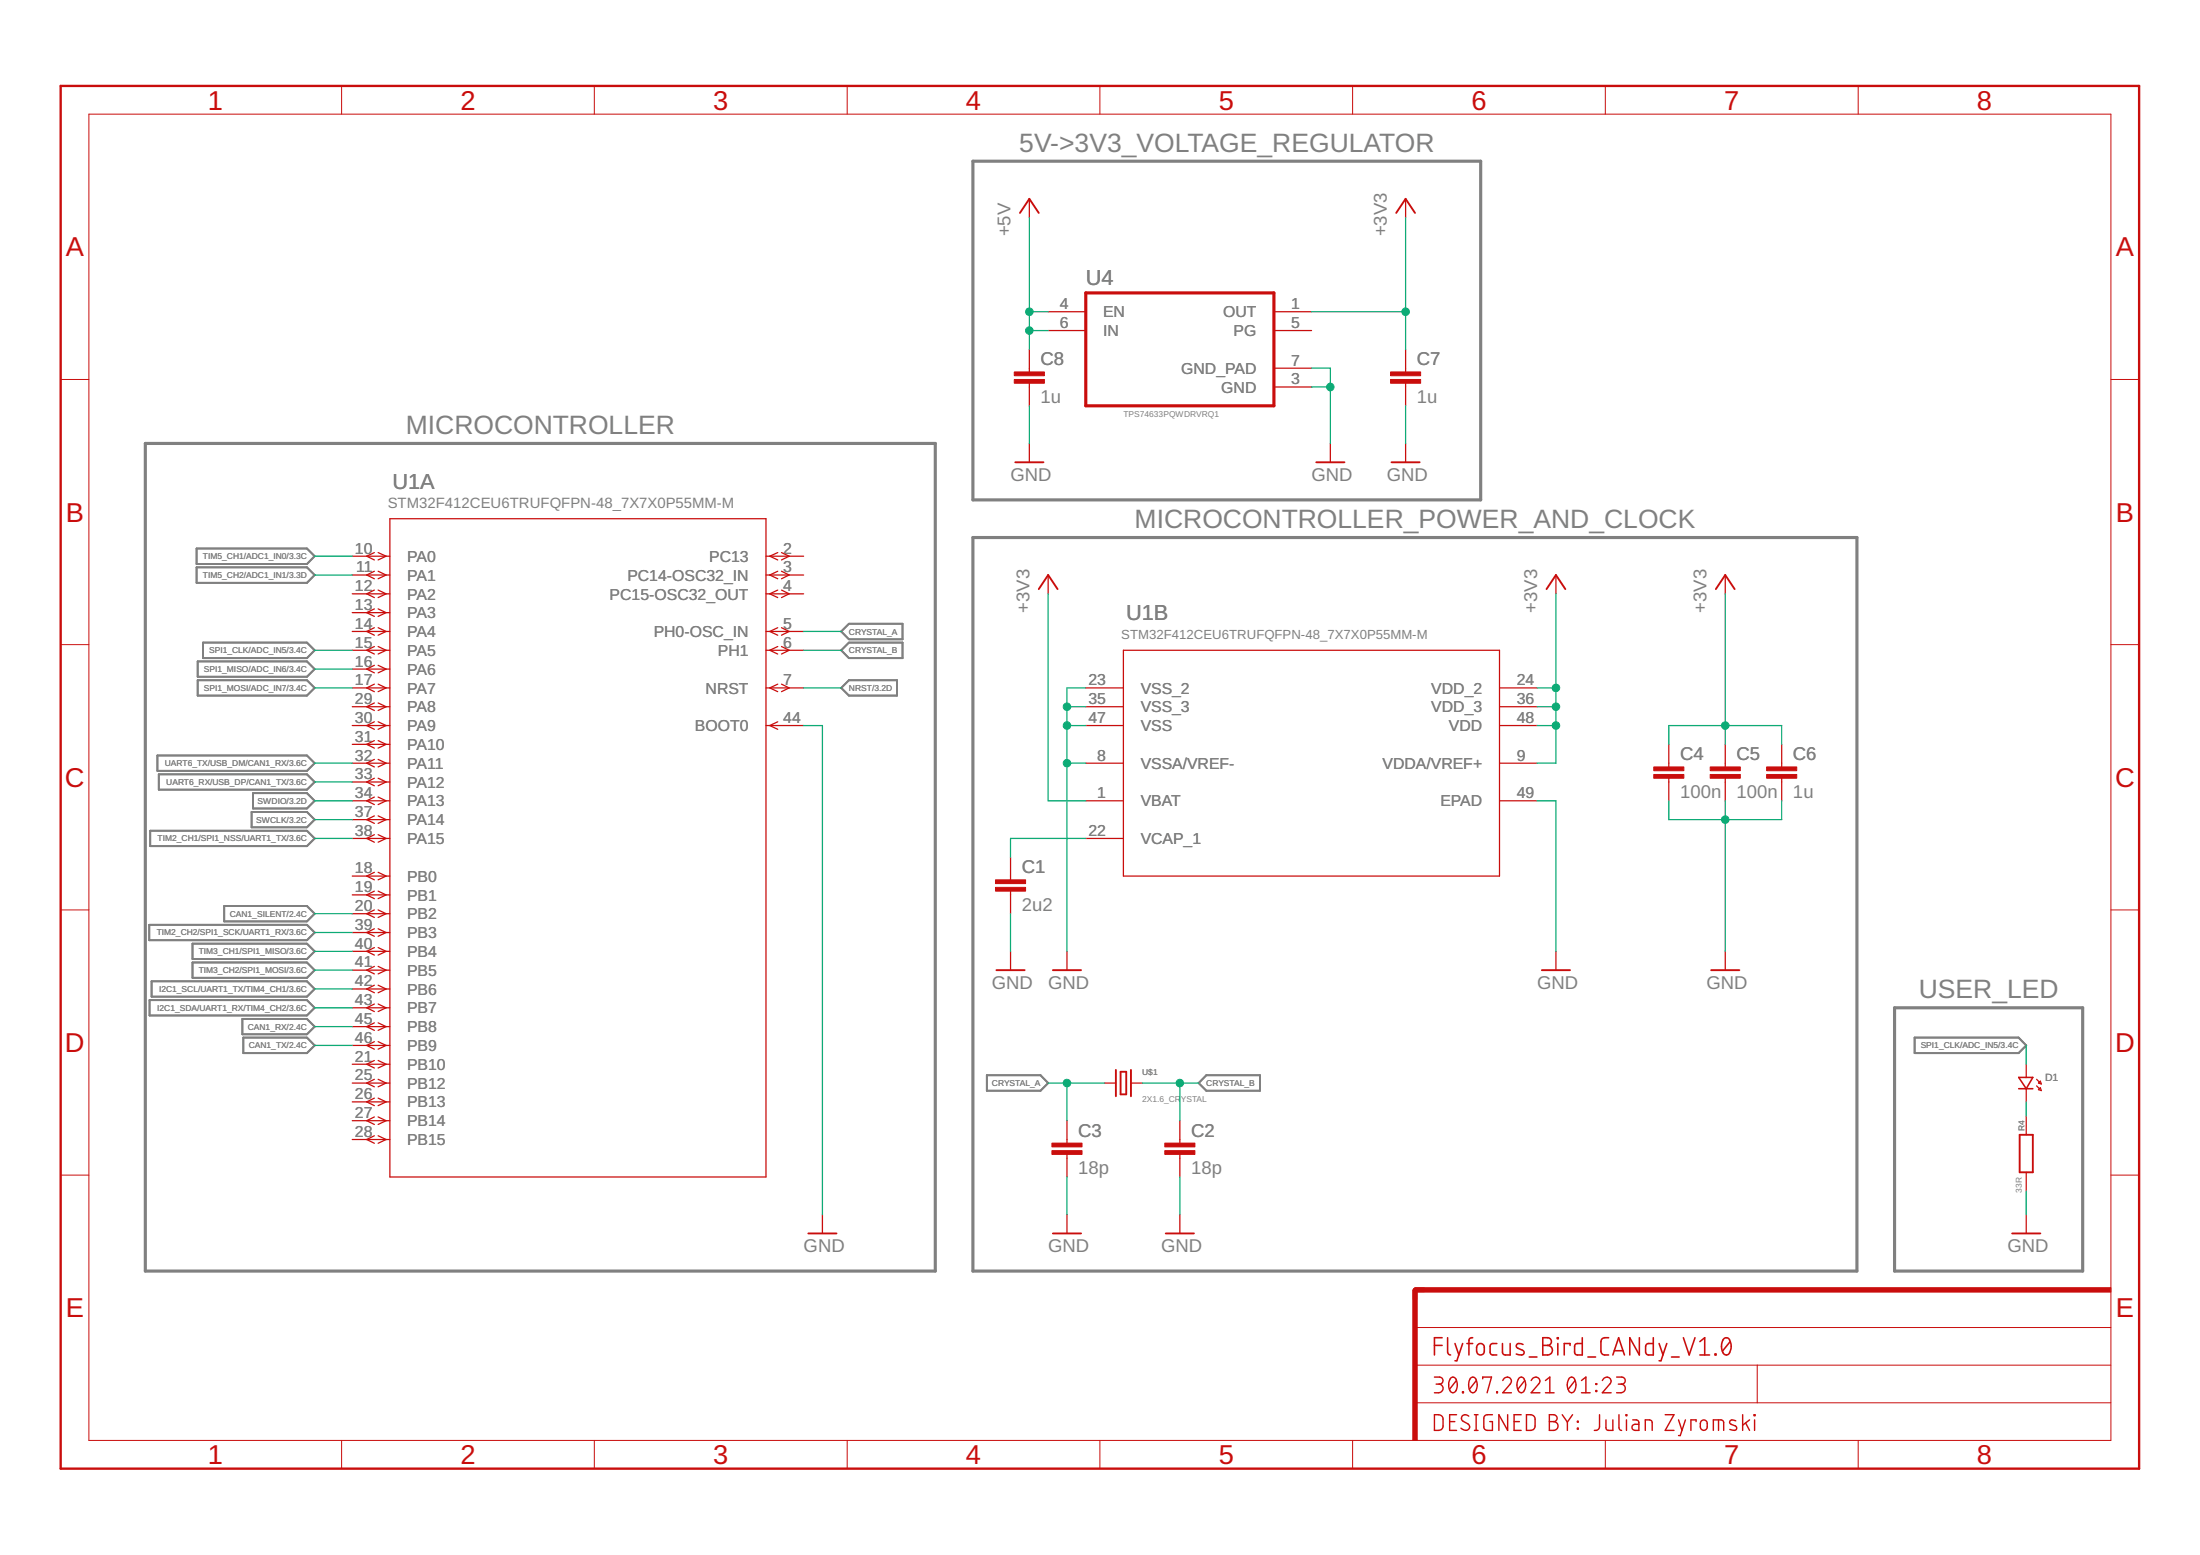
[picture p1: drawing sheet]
<svg xmlns="http://www.w3.org/2000/svg" width="297mm" height="210mm" viewBox="0 0 297 210" stroke-linecap="round" stroke-linejoin="round" font-family="sans-serif">
<path d="M131.4 21.8h68.5v45.7h-68.5zM19.6 59.9h106.7v111.7h-106.7zM131.4 72.6h119.3v99h-119.3zM255.8 136h25.4v35.6h-25.4z" fill="none" stroke="#808080" stroke-width=".42"/>
<g fill="none" stroke="#808080" stroke-width=".25">
<path d="M26.5 74h14.9l1.1 1.1-1.1 1h-14.9zM26.5 76.6h14.9l1.1 1-1.1 1.1h-14.9zM26.7 91.8h14.7l1.1 1.1-1.1 1h-14.7zM26.7 89.3h14.7l1.1 1-1.1 1.1h-14.7zM27.4 86.7h14l1.1 1.1-1.1 1h-14zM113.6 87.8l1-1.1h7.3v2.1h-7.3zM113.6 85.2l1-1h7.3v2.1h-7.3zM113.6 92.9l1-1.1h6.5v2.1h-6.5zM20.3 112.1h21.1l1.1 1.1-1.1 1h-21.1zM21.3 102h20.1l1.1 1-1.1 1.1h-20.1zM21.4 104.5h20l1.1 1.1-1.1 1h-20zM34 109.6h7.4l1.1 1-1.1 1.1h-7.4z"/>
<path d="M34.2 107.1h7.2l1.1 1-1.1 1h-7.2zM20.2 124.8h21.2l1.1 1.1-1.1 1h-21.2zM20.2 135h21.2l1.1 1-1.1 1.1h-21.2zM20.5 132.5h20.9l1.1 1-1.1 1h-20.9zM26 127.4h15.4l1.1 1-1.1 1.1h-15.4zM26 129.9h15.4l1.1 1.1-1.1 1h-15.4zM30.3 122.3h11.1l1.1 1-1.1 1.1h-11.1zM32.7 137.5h8.7l1.1 1.1-1.1 1h-8.7zM32.9 140.1h8.5l1.1 1-1.1 1.1h-8.5zM133.2 145.1h7.3l1 1.1-1 1h-7.3zM162.9 145.1h7.2v2.1h-7.2l-1.1-1zM258.5 140.1h14l1.1 1-1.1 1.1h-14z"/>
</g>
<g fill="none" stroke="#c90d0c" stroke-width=".19">
<path d="M193.7 191a1.02 1.02 0 0 1 1 .2l.1 .4v.9a.59 .59 0 0 1-.6 .6h-.5zM193.7 185.9h.7a.48 .48 0 0 1 .4 .5 .48 .48 0 0 1-.4 .4h-.5M194.2 186.8a.58 .58 0 0 1 .7 .6 .58 .58 0 0 1-.7 .6h-.5M195.7 191.9h.7M195.9 186a.49 .49 0 0 1 .5 0 .49 .49 0 0 1 .3 .4v.8a.64 .64 0 0 1-.7 .8 1.5 1.5 0 0 1-.1-2zM196.6 186.4l-.9 1.1M196.7 191h-1v2.1h1M197.5 187.9h.1v.1h-.1zM198.3 191.2a.53 .53 0 0 0-.7-.2 .53 .53 0 0 0-.2 .7 1.76 1.76 0 0 1 1 .7 .54 .54 0 0 1-.3 .7 .54 .54 0 0 1-.6-.2l-.2-.1M198.5 186a.49 .49 0 0 1 .6-.1 .49 .49 0 0 1 .3 .5l.1 .5-.1 .6a.51 .51 0 0 1-.5 .5 .51 .51 0 0 1-.5-.5l-.1-.8zM199.1 193.1h.5M199.1 191h.5"/>
<path d="M199.3 191v2.1M199.3 186.4l-.9 1.1M200.2 186.1v-.2h1.2l-.6 2.1M201.5 191h-.7a.47 .47 0 0 0-.5 .4v1.2a.47 .47 0 0 0 .5 .5h.7v-1.2h-.4M202.1 187.9h.1v.1h-.1zM202.9 186.4a.58 .58 0 0 1 .8-.5 .58 .58 0 0 1 .2 .9l-1 1.2h1.2M203.6 191v2.1l-1.2-2.1v2.1M204.4 191.9h.7M205.1 186a.49 .49 0 0 1 .5 0 .49 .49 0 0 1 .3 .4l.1 .5-.1 .6a.51 .51 0 0 1-.5 .5 .51 .51 0 0 1-.5-.5l-.1-.8zM205.4 191h-1v2.1h1M205.9 186.4l-1 1.1M206.1 191a1.02 1.02 0 0 1 1.1 .2l.1 .4v.9a.59 .59 0 0 1-.6 .6h-.6z"/>
<path d="M206.7 186.4a.58 .58 0 0 1 .9-.5 .58 .58 0 0 1 .1 .9l-1 1.2h1.2M208.7 188h1.1M208.7 186.4l.6-.5v2.1M209.2 191h.6a.47 .47 0 0 1 .4 .4 .47 .47 0 0 1-.4 .5 .59 .59 0 0 1 .6 .6 .59 .59 0 0 1-.6 .6h-.6zM209.2 191.9h.6M210.9 191l.7 1M211.6 192v1.1M211.9 186a.49 .49 0 0 1 .5 0 .49 .49 0 0 1 .3 .4l.1 .5-.1 .6a.51 .51 0 0 1-.5 .5 .51 .51 0 0 1-.5-.5l-.1-.8zM212.3 191l-.7 1M212.7 186.4l-1 1.1M213 191.9h.1v.1h-.1zM213 192.8h.1v.1h-.1z"/>
<path d="M213.5 188h1.2M213.5 186.4l.6-.5v2.1M215.5 186.8h.1v.1h-.1zM215.5 187.7h.1v.1h-.1zM216 191v1.6a.55 .55 0 0 1-.7 .5M216.3 186.4a.58 .58 0 0 1 .9-.5 .58 .58 0 0 1 .1 .9l-1 1.2h1.2M216.8 191.7v1a.33 .33 0 0 0 .4 .4h.6v-1.4M218.3 185.9h.7a.48 .48 0 0 1 .4 .5 .48 .48 0 0 1-.4 .4h-.5M218.6 191v1.7a.36 .36 0 0 0 .3 .4M218.9 186.8a.58 .58 0 0 1 .5 .6 .58 .58 0 0 1-.5 .6h-.6M219.5 191h.1v.1h-.1zM219.6 191.7v1.4"/>
<path d="M220.5 191.7h.4a.36 .36 0 0 1 .4 .3v1.1h-.6a.41 .41 0 0 1-.4-.4 .41 .41 0 0 1 .4-.4h.6M222.1 193.1v-1.4h.6a.36 .36 0 0 1 .4 .3v1.1M224.8 191h1.2l-1.2 2.1h1.2M226.6 191.7l.5 1.4M227.6 191.7l-.7 2.1h-.3M229 191.9v-.2h-.7v1.4M229.7 191.8a.47 .47 0 0 1 .5-.1 .47 .47 0 0 1 .3 .5v.4a.47 .47 0 0 1-.5 .5 .47 .47 0 0 1-.4-.5v-.4zM231.3 193.1v-1.4h1.1l.2 .1 .1 .2v1.1M232 191.7v1.4M234.4 191.8a.52 .52 0 0 0-.9 .1v.2l.2 .2 .6 .2a.31 .31 0 0 1 .2 .3 .31 .31 0 0 1-.3 .3l-.6-.1M235.3 191v2.1M235.7 192.1l.5 1"/>
<path d="M236.2 191.7l-.9 .7M236.8 191h.2v.1h-.2zM236.9 191.7v1.4"/>
</g>
<g fill="none" stroke="#c90d0c" stroke-width=".17">
<path d="M139 26.8v2.6M189.8 26.8v2.6M139 47.2v3M139 51.7v3.1M139 59.9v2.5M141.5 42.1h5.1M141.5 44.6h5.1M172 42.1h5.1M172 44.6h5.1M172 49.7h5.1M172 52.2h5.1M179.6 59.9v2.5"/>
<path d="M189.8 47.2v3M189.8 51.7v3.1M189.8 59.9v2.5M47.6 75.1h5M47.6 77.6h5M50.5 74.6l-1 .5 1 .5M50.5 77.1l-1 .5 1 .5M50.5 79.7l-1 .5 1 .5M51.1 74.6l1 .5-1 .5M51.1 77.1l1 .5-1 .5M51.1 79.7l1 .5-1 .5M52.6 70h50.8v88.9h-50.8z"/>
<path d="M103.4 75.1h5.1M103.4 77.6h5.1M105 74.6l-1.1 .5 1.1 .5M105 77.1l-1.1 .5 1.1 .5M105 79.7l-1.1 .5 1.1 .5M105.5 74.6l1.1 .5-1.1 .5M105.5 77.1l1.1 .5-1.1 .5M105.5 79.7l1.1 .5-1.1 .5M141.5 77.6v2.6M210.1 77.6v2.6M232.9 77.6v2.6M47.6 80.2h5"/>
<path d="M47.6 82.7h5M47.6 85.2h5M47.6 87.8h5M47.6 90.3h5M47.6 92.9h5M47.6 95.4h5M47.6 97.9h5M50.5 82.2l-1 .5 1 .5M50.5 84.7l-1 .5 1 .5M50.5 87.3l-1 .5 1 .5M50.5 89.8l-1 .5 1 .5M50.5 92.4l-1 .5 1 .5"/>
<path d="M50.5 94.9l-1 .5 1 .5M50.5 97.4l-1 .5 1 .5M50.5 100l-1 .5 1 .5M51.1 82.2l1 .5-1 .5M51.1 84.7l1 .5-1 .5M51.1 87.3l1 .5-1 .5M51.1 89.8l1 .5-1 .5M51.1 92.4l1 .5-1 .5M51.1 94.9l1 .5-1 .5M51.1 97.4l1 .5-1 .5M51.1 100l1 .5-1 .5M103.4 80.2h5.1"/>
<path d="M103.4 85.2h5.1M103.4 87.8h5.1M103.4 92.9h5.1M103.4 97.9h5.1M105 84.7l-1.1 .5 1.1 .5M105 87.3l-1.1 .5 1.1 .5M105 92.4l-1.1 .5 1.1 .5M105 97.4l-1.1 .5 1.1 .5M105.5 84.7l1.1 .5-1.1 .5M105.5 87.3l1.1 .5-1.1 .5M105.5 92.4l1.1 .5-1.1 .5M146.6 92.9h5.1"/>
<path d="M146.6 95.4h5.1M146.6 97.9h5.1M151.7 87.8h50.8v30.5h-50.8zM202.5 92.9h5M202.5 95.4h5M202.5 97.9h5M47.6 100.5h5M47.6 103h5M47.6 105.6h5M47.6 108.1h5M47.6 110.6h5M47.6 113.2h5"/>
<path d="M47.6 118.3h5M50.5 102.5l-1 .5 1 .5M50.5 105.1l-1 .5 1 .5M50.5 107.6l-1 .5 1 .5M50.5 110.1l-1 .5 1 .5M50.5 112.7l-1 .5 1 .5M50.5 117.8l-1 .5 1 .5M51.1 102.5l1 .5-1 .5M51.1 105.1l1 .5-1 .5M51.1 107.6l1 .5-1 .5M51.1 110.1l1 .5-1 .5M51.1 112.7l1 .5-1 .5"/>
<path d="M51.1 117.8l1 .5-1 .5M136.4 115.7v3.1M146.6 103h5.1M146.6 108.1h5.1M146.6 113.2h5.1M202.5 103h5M202.5 108.1h5M225.3 100.5v3M225.3 105.1v3M232.9 100.5v3M232.9 105.1v3M240.6 100.5v3"/>
<path d="M240.6 105.1v3M47.6 120.8h5M47.6 123.3h5M47.6 125.9h5M47.6 128.4h5M47.6 131h5M47.6 133.5h5M47.6 136h5M47.6 138.6h5M50.5 120.3l-1 .5 1 .5M50.5 122.8l-1 .5 1 .5M50.5 125.4l-1 .5 1 .5"/>
<path d="M50.5 127.9l-1 .5 1 .5M50.5 130.5l-1 .5 1 .5M50.5 133l-1 .5 1 .5M50.5 135.5l-1 .5 1 .5M50.5 138.1l-1 .5 1 .5M51.1 120.3l1 .5-1 .5M51.1 122.8l1 .5-1 .5M51.1 125.4l1 .5-1 .5M51.1 127.9l1 .5-1 .5M51.1 130.5l1 .5-1 .5M51.1 133l1 .5-1 .5M51.1 135.5l1 .5-1 .5"/>
<path d="M51.1 138.1l1 .5-1 .5M136.4 120.3v3M136.4 128.4v2.6M144.1 128.4v2.6M210.1 128.4v2.6M232.9 128.4v2.6M47.6 141.1h5M47.6 143.7h5M47.6 146.2h5M47.6 148.7h5M47.6 151.3h5M47.6 153.8h5"/>
<path d="M50.5 140.6l-1 .5 1 .5M50.5 143.2l-1 .5 1 .5M50.5 145.7l-1 .5 1 .5M50.5 148.2l-1 .5 1 .5M50.5 150.8l-1 .5 1 .5M50.5 153.3l-1 .5 1 .5M51.1 140.6l1 .5-1 .5M51.1 143.2l1 .5-1 .5M51.1 145.7l1 .5-1 .5M51.1 148.2l1 .5-1 .5M51.1 150.8l1 .5-1 .5M51.1 153.3l1 .5-1 .5"/>
<path d="M144.1 151.3v3M144.1 155.8v3.1M149.1 146.2h1.6M152.7 146.2h1.5M159.3 151.3v3M159.3 155.8v3.1M273.6 143.7v1.7M273.6 147v1.7M273.6 150.6v2.6M273.6 158.2v2.6M275 145.7l.4 .4M275 146.6l.4 .4"/>
<path d="M275.5 145.9l.1 .4-.4-.1zM275.5 146.8l.1 .4-.4-.1zM111 164v2.5M144.1 164v2.5M159.3 164v2.5M273.6 164v2.5"/>
</g>
<g fill="none" stroke="#c90d0c" stroke-width=".25">
<path d="M137.7 28.7l1.3-1.9 1.3 1.9M188.5 28.7l1.3-1.9 1.3 1.9M137.1 62.4h3.8M140.3 79.5l1.2-1.9 1.3 1.9M177.7 62.4h3.8M187.9 62.4h3.8M208.8 79.5l1.3-1.9 1.2 1.9M231.7 79.5l1.2-1.9 1.3 1.9M134.5 131h3.8M142.2 131h3.8M208.2 131h3.8M231 131h3.8"/>
<path d="M150.7 144.4v3.6M151.3 144.7h.8v3h-.8zM152.7 144.4v3.6M272.7 153.2h1.8v5h-1.8zM109.1 166.5h3.8M142.2 166.5h3.8M157.4 166.5h3.8M271.7 166.5h3.8"/>
</g>
<g fill="#c90d0c" stroke="#c90d0c" stroke-width=".14">
<path d="M134.4 119.8h4.1v.5h-4.1z"/>
<path d="M134.4 118.8h4.1v.5h-4.1z"/>
<path d="M157.3 155.3h4v.5h-4z"/>
<path d="M157.3 154.3h4v.5h-4z"/>
<path d="M142 155.3h4.1v.5h-4.1z"/>
<path d="M142 154.3h4.1v.5h-4.1z"/>
<path d="M223.3 104.5h4.1v.6h-4.1z"/>
<path d="M223.3 103.5h4.1v.5h-4.1z"/>
<path d="M230.9 104.5h4.1v.6h-4.1z"/>
<path d="M230.9 103.5h4.1v.5h-4.1z"/>
<path d="M238.5 104.5h4.1v.6h-4.1z"/>
<path d="M238.5 103.5h4.1v.5h-4.1z"/>
<path d="M187.7 51.2h4.1v.5h-4.1z"/>
<path d="M187.7 50.2h4.1v.5h-4.1z"/>
<path d="M136.9 51.2h4.1v.5h-4.1z"/>
<path d="M136.9 50.2h4.1v.5h-4.1z"/>
<path d="M190.8 174.1h.5v20.3h-.5z"/>
<path d="M191 173.8h94v.6h-94z"/>
</g>
<path d="M146.6 39.5h25.4v15.3h-25.4z" fill="none" stroke="#c90d0c" stroke-width=".42"/>
<g fill="none" stroke="#c90d0c" stroke-width=".21">
<path d="M272.6 145.4h1.9l-.9 1.6zM272.6 147h1.9M193.7 181.6h1M194.7 180.6h-1v2.3M195.5 180.6v1.9a.4 .4 0 0 0 .4 .4M196.4 181.4l.6 1.5M197.5 181.4l-.8 2.3h-.3M198.1 181.4h.7M198.8 180.6h-.1a.36 .36 0 0 0-.4 .4v1.9M199.5 181.5a.51 .51 0 0 1 .6-.1 .51 .51 0 0 1 .3 .5v.5a.52 .52 0 0 1-.5 .5 .52 .52 0 0 1-.5-.5v-.5zM202.1 181.4h-.5a.36 .36 0 0 0-.4 .3v.8a.36 .36 0 0 0 .4 .4h.5M202.9 181.4v1.1a.36 .36 0 0 0 .3 .4h.7v-1.5"/>
<path d="M205.6 181.5a.59 .59 0 0 0-.9 .1l.1 .3 .8 .4a.33 .33 0 0 1 .2 .3 .33 .33 0 0 1-.4 .3l-.7-.1M206.5 183.2h1M208.3 180.6h.7a.52 .52 0 0 1 .5 .5 .52 .52 0 0 1-.5 .5 .65 .65 0 0 1 .6 .7 .65 .65 0 0 1-.6 .6h-.7zM208.3 181.6h.7M210.3 180.6h.1v.1h-.1zM210.3 181.4v1.5M212 181.6v-.2h-.8v1.5M213.6 180.6v2.3h-.6a.36 .36 0 0 1-.4-.4v-.8a.36 .36 0 0 1 .4-.3h.6M214.4 183.2h1M217.2 180.6h-.5a.51 .51 0 0 0-.5 .5v1.4a.48 .48 0 0 0 .5 .4h.5M217.8 182.9l.7-2.3 .8 2.3M218 182.3h1.1"/>
<path d="M221.3 180.6v2.3l-1.3-2.3v2.3M223.2 180.6v2.3h-.6a.4 .4 0 0 1-.4-.4v-.8a.4 .4 0 0 1 .4-.3h.6M224 181.4l.5 1.5M225 181.4l-.7 2.3h-.3M225.7 183.2h1M227.3 180.6l.8 2.3 .8-2.3M229.5 182.9h1.3M229.5 181.1l.7-.5v2.3M231.6 182.8h.1v.1h-.1zM232.7 180.8a.53 .53 0 0 1 .6-.2 .53 .53 0 0 1 .3 .6 1.53 1.53 0 0 1-.4 1.7h-.3a1.62 1.62 0 0 1-.2-2.1zM233.6 181.1l-1 1.3"/>
</g>
<g fill="none" stroke="#c90d0c" stroke-width=".14">
<path d="M12 15.4h273v179h-273zM46.1 11.6v3.8M80.2 11.6v3.8M114.4 11.6v3.8M148.5 11.6v3.8M182.6 11.6v3.8M216.7 11.6v3.8M250.9 11.6v3.8M8.2 51.2h3.8M285 51.2h3.8M8.2 87h3.8M285 87h3.8"/>
<path d="M8.2 122.8h3.8M285 122.8h3.8M8.2 158.6h3.8M285 158.6h3.8M191.1 179.2h93.9M46.1 194.4v3.8M80.2 194.4v3.8M114.4 194.4v3.8M148.5 194.4v3.8M182.6 194.4v3.8M191.1 189.4h93.9M191.1 184.3h93.9"/>
<path d="M216.7 194.4v3.8M237.3 184.3v5.1M250.9 194.4v3.8"/>
</g>
<path d="M192.3 174.1h-1.2v1.3" fill="none" stroke="#c90d0c" stroke-width=".61"/>
<path d="M8.2 11.6h280.6v186.6h-280.6z" fill="none" stroke="#c90d0c" stroke-width=".32"/>
<g fill="none" stroke="#0dab76" stroke-width=".17">
<path d="M139 29.4v17.8M189.8 29.4v17.8M139 54.8v5.1M139 42.1h2.5M139 44.6h2.5M177.1 49.7h2.5v10.2M177.1 52.2h2.5M177.1 42.1h12.7M189.8 54.8v5.1M42.5 75.1h5.1M42.5 77.6h5.1M42.5 87.8h5.1"/>
<path d="M42.5 90.3h5.1M42.5 92.9h5.1M108.5 87.8h5.1M108.5 92.9h5.1M108.5 97.9h2.5v66.1M108.5 85.2h5.1M141.5 80.2v27.9h5.1M144.1 95.4h2.5M144.1 97.9h2.5M146.6 92.9h-2.5v35.5M207.5 92.9h2.6M207.5 95.4h2.6"/>
<path d="M207.5 97.9h2.6M210.1 80.2v22.8h-2.6M232.9 80.2v20.3M42.5 103h5.1M42.5 105.6h5.1M42.5 113.2h5.1M42.5 108.1h5.1M42.5 110.6h5.1M144.1 103h2.5M146.6 113.2h-10.2v2.5M207.5 108.1h2.6v20.3M225.3 108.1v2.5h15.3v-2.5"/>
<path d="M225.3 100.5v-2.6h15.3v2.6M232.9 108.1v20.3M42.5 136h5.1M42.5 133.5h5.1M42.5 138.6h5.1M42.5 125.9h5.1M42.5 128.4h5.1M42.5 131h5.1M42.5 123.3h5.1M136.4 123.3v5.1M42.5 141.1h5.1M141.5 146.2h7.6"/>
<path d="M144.1 146.2v5.1M144.1 158.9v5.1M154.2 146.2h7.6M159.3 146.2v5.1M159.3 158.9v5.1M273.6 141.1v2.6M273.6 148.7v1.9M273.6 160.8v3.2"/>
</g>
<g fill="#0dab76" stroke="#0dab76" stroke-width=".14">
<circle cx="144.1" cy="95.4" r=".51"/>
<circle cx="144.1" cy="97.9" r=".51"/>
<circle cx="144.1" cy="103" r=".51"/>
<circle cx="232.9" cy="110.6" r=".51"/>
<circle cx="179.6" cy="52.2" r=".51"/>
<circle cx="210.1" cy="95.4" r=".51"/>
<circle cx="210.1" cy="92.9" r=".51"/>
<circle cx="210.1" cy="97.9" r=".51"/>
<circle cx="232.9" cy="97.9" r=".51"/>
<circle cx="189.8" cy="42.1" r=".51"/>
<circle cx="139" cy="42.1" r=".51"/>
<circle cx="139" cy="44.6" r=".51"/>
<circle cx="159.3" cy="146.2" r=".51"/>
<circle cx="144.1" cy="146.2" r=".51"/>
</g>
<g font-size="3.7" fill="#c90d0c">
<text x="28" y="14.8">1</text>
<text x="62.2" y="14.8">2</text>
<text x="96.3" y="14.8">3</text>
<text x="130.4" y="14.8">4</text>
<text x="164.5" y="14.8">5</text>
<text x="198.7" y="14.8">6</text>
<text x="232.8" y="14.8">7</text>
<text x="266.9" y="14.8">8</text>
<text x="8.9" y="34.6">A</text>
<text x="285.7" y="34.6">A</text>
<text x="8.9" y="70.4">B</text>
<text x="285.7" y="70.4">B</text>
<text x="8.8" y="106.2">C</text>
<text x="285.6" y="106.2">C</text>
<text x="8.8" y="142">D</text>
<text x="285.6" y="142">D</text>
<text x="8.9" y="177.8">E</text>
<text x="285.7" y="177.8">E</text>
<text x="28" y="197.6">1</text>
<text x="62.2" y="197.6">2</text>
<text x="96.3" y="197.6">3</text>
<text x="130.4" y="197.6">4</text>
<text x="164.5" y="197.6">5</text>
<text x="198.7" y="197.6">6</text>
<text x="232.8" y="197.6">7</text>
<text x="266.9" y="197.6">8</text>
</g>
<g font-size="3.6" fill="#808080">
<text x="137.6" y="20.5">5V-&gt;3V3_VOLTAGE_REGULATOR</text>
<text x="54.8" y="58.6">MICROCONTROLLER</text>
<text x="153.2" y="71.3">MICROCONTROLLER_POWER_AND_CLOCK</text>
<text x="259.1" y="134.8">USER_LED</text>
</g>
<g font-size="2.9" fill="#808080">
<text x="146.6" y="38.5">U4</text>
<text x="53" y="66">U1A</text>
<text x="152" y="83.7">U1B</text>
</g>
<g font-size="2.5" fill="#808080">
<text x="136.4" y="31.9" transform="rotate(-90 136.4 31.9)">+5V</text>
<text x="187.2" y="31.9" transform="rotate(-90 187.2 31.9)">+3V3</text>
<text x="140.5" y="49.3">C8</text>
<text x="191.3" y="49.3">C7</text>
<text x="140.5" y="54.4">1u</text>
<text x="191.3" y="54.4">1u</text>
<text x="136.4" y="64.9">GND</text>
<text x="177.1" y="64.9">GND</text>
<text x="187.2" y="64.9">GND</text>
<text x="139" y="82.7" transform="rotate(-90 139 82.7)">+3V3</text>
<text x="207.5" y="82.7" transform="rotate(-90 207.5 82.7)">+3V3</text>
<text x="230.4" y="82.7" transform="rotate(-90 230.4 82.7)">+3V3</text>
<text x="226.8" y="107.7">100n</text>
<text x="226.8" y="102.6">C4</text>
<text x="234.5" y="107.7">100n</text>
<text x="234.5" y="102.6">C5</text>
<text x="242.1" y="107.7">1u</text>
<text x="242.1" y="102.6">C6</text>
<text x="138" y="117.9">C1</text>
<text x="138" y="123">2u2</text>
<text x="133.9" y="133.5">GND</text>
<text x="141.5" y="133.5">GND</text>
<text x="207.5" y="133.5">GND</text>
<text x="230.4" y="133.5">GND</text>
<text x="145.6" y="153.4">C3</text>
<text x="160.8" y="153.4">C2</text>
<text x="145.6" y="158.5">18p</text>
<text x="160.8" y="158.5">18p</text>
<text x="108.5" y="169">GND</text>
<text x="141.5" y="169">GND</text>
<text x="156.8" y="169">GND</text>
<text x="271" y="169">GND</text>
</g>
<g font-size="2.1" fill="#808080">
<text x="143.1" y="41.7">4</text>
<text x="174.3" y="41.7">1</text>
<text x="143.1" y="44.3">6</text>
<text x="148.9" y="42.8">EN</text>
<text x="148.9" y="45.4">IN</text>
<text x="165.1" y="42.8">OUT</text>
<text x="166.6" y="45.4">PG</text>
<text x="174.3" y="44.3">5</text>
<text x="159.5" y="50.5">GND_PAD</text>
<text x="164.9" y="53">GND</text>
<text x="174.3" y="49.3">7</text>
<text x="174.3" y="51.9">3</text>
<text x="47.9" y="74.7">10</text>
<text x="48.1" y="77.3">11</text>
<text x="55" y="75.9">PA0</text>
<text x="95.8" y="75.9">PC13</text>
<text x="105.8" y="74.7">2</text>
<text x="105.8" y="77.3">3</text>
<text x="47.9" y="79.8">12</text>
<text x="47.9" y="82.4">13</text>
<text x="55" y="78.4">PA1</text>
<text x="55" y="80.9">PA2</text>
<text x="55" y="83.5">PA3</text>
<text x="82.3" y="80.9">PC15-OSC32_OUT</text>
<text x="84.7" y="78.4">PC14-OSC32_IN</text>
<text x="105.8" y="79.8">4</text>
<text x="47.9" y="84.9">14</text>
<text x="47.9" y="87.4">15</text>
<text x="47.9" y="90">16</text>
<text x="55" y="86">PA4</text>
<text x="55" y="88.5">PA5</text>
<text x="88.3" y="86">PH0-OSC_IN</text>
<text x="96.9" y="88.5">PH1</text>
<text x="105.8" y="84.9">5</text>
<text x="105.8" y="87.4">6</text>
<text x="47.9" y="92.5">17</text>
<text x="47.9" y="95">29</text>
<text x="55" y="91.1">PA6</text>
<text x="55" y="93.6">PA7</text>
<text x="95.3" y="93.6">NRST</text>
<text x="105.8" y="92.5">7</text>
<text x="147" y="92.5">23</text>
<text x="147" y="95">35</text>
<text x="154" y="93.6">VSS_2</text>
<text x="193.3" y="93.6">VDD_2</text>
<text x="204.8" y="92.5">24</text>
<text x="204.8" y="95">36</text>
<text x="47.9" y="97.6">30</text>
<text x="47.9" y="100.1">31</text>
<text x="55" y="96.2">PA8</text>
<text x="55" y="98.7">PA9</text>
<text x="55" y="101.2">PA10</text>
<text x="93.8" y="98.7">BOOT0</text>
<text x="105.8" y="97.6">44</text>
<text x="147" y="97.6">47</text>
<text x="154" y="96.2">VSS_3</text>
<text x="154" y="98.7">VSS</text>
<text x="193.3" y="96.2">VDD_3</text>
<text x="195.6" y="98.7">VDD</text>
<text x="204.8" y="97.6">48</text>
<text x="47.9" y="102.7">32</text>
<text x="47.9" y="105.2">33</text>
<text x="47.9" y="107.7">34</text>
<text x="55" y="103.8">PA11</text>
<text x="55" y="106.3">PA12</text>
<text x="148.2" y="102.7">8</text>
<text x="148.2" y="107.7">1</text>
<text x="154" y="103.8">VSSA/VREF-</text>
<text x="186.7" y="103.8">VDDA/VREF+</text>
<text x="204.8" y="102.7">9</text>
<text x="204.8" y="107.7">49</text>
<text x="47.9" y="110.3">37</text>
<text x="47.9" y="112.8">38</text>
<text x="55" y="108.9">PA13</text>
<text x="55" y="111.4">PA14</text>
<text x="55" y="113.9">PA15</text>
<text x="147" y="112.8">22</text>
<text x="154" y="108.9">VBAT</text>
<text x="154" y="113.9">VCAP_1</text>
<text x="194.5" y="108.9">EPAD</text>
<text x="47.9" y="117.9">18</text>
<text x="55" y="119">PB0</text>
<text x="47.9" y="120.4">19</text>
<text x="47.9" y="123">20</text>
<text x="47.9" y="125.5">39</text>
<text x="55" y="121.6">PB1</text>
<text x="55" y="124.1">PB2</text>
<text x="47.9" y="128.1">40</text>
<text x="47.9" y="130.6">41</text>
<text x="55" y="126.6">PB3</text>
<text x="55" y="129.2">PB4</text>
<text x="55" y="131.7">PB5</text>
<text x="47.9" y="133.1">42</text>
<text x="47.9" y="135.7">43</text>
<text x="55" y="134.3">PB6</text>
<text x="55" y="136.8">PB7</text>
<text x="47.9" y="138.2">45</text>
<text x="47.9" y="140.8">46</text>
<text x="47.9" y="143.3">21</text>
<text x="55" y="139.3">PB8</text>
<text x="55" y="141.9">PB9</text>
<text x="47.9" y="145.8">25</text>
<text x="47.9" y="148.4">26</text>
<text x="55" y="144.4">PB10</text>
<text x="55" y="147">PB12</text>
<text x="55" y="149.5">PB13</text>
<text x="47.9" y="150.9">27</text>
<text x="47.9" y="153.5">28</text>
<text x="55" y="152">PB14</text>
<text x="55" y="154.6">PB15</text>
</g>
<text font-size="2" fill="#808080" x="52.4" y="68.5">STM32F412CEU6TRUFQFPN-48_7X7X0P55MM-M</text>
<text font-size="1.8" fill="#808080" x="151.4" y="86.3">STM32F412CEU6TRUFQFPN-48_7X7X0P55MM-M</text>
<text font-size="1.4" fill="#808080" x="276.1" y="145.9">D1</text>
<g font-size="1.1" fill="#808080">
<text x="151.7" y="56.2">TPS74633PQWDRVRQ1</text>
<text x="27.4" y="75.5">TIM5_CH1/ADC1_IN0/3.3C</text>
<text x="27.4" y="78">TIM5_CH2/ADC1_IN1/3.3D</text>
<text x="28.2" y="88.2">SPI1_CLK/ADC_IN5/3.4C</text>
<text x="114.6" y="88.2">CRYSTAL_B</text>
<text x="114.6" y="85.7">CRYSTAL_A</text>
<text x="27.5" y="90.7">SPI1_MISO/ADC_IN6/3.4C</text>
<text x="27.5" y="93.3">SPI1_MOSI/ADC_IN7/3.4C</text>
<text x="114.6" y="93.3">NRST/3.2D</text>
<text x="22.3" y="103.4">UART6_TX/USB_DM/CAN1_RX/3.6C</text>
<text x="22.4" y="106">UART6_RX/USB_DP/CAN1_TX/3.6C</text>
<text x="21.3" y="113.6">TIM2_CH1/SPI1_NSS/UART1_TX/3.6C</text>
<text x="34.6" y="111">SWCLK/3.2C</text>
<text x="34.8" y="108.5">SWDIO/3.2D</text>
<text x="31" y="123.7">CAN1_SILENT/2.4C</text>
<text x="21.2" y="126.3">TIM2_CH2/SPI1_SCK/UART1_RX/3.6C</text>
<text x="26.8" y="128.8">TIM3_CH1/SPI1_MISO/3.6C</text>
<text x="26.8" y="131.4">TIM3_CH2/SPI1_MOSI/3.6C</text>
<text x="21.2" y="136.4">I2C1_SDA/UART1_RX/TIM4_CH2/3.6C</text>
<text x="21.5" y="133.9">I2C1_SCL/UART1_TX/TIM4_CH1/3.6C</text>
<text x="33.5" y="139">CAN1_RX/2.4C</text>
<text x="33.6" y="141.5">CAN1_TX/2.4C</text>
<text x="259.3" y="141.5">SPI1_CLK/ADC_IN5/3.4C</text>
<text x="133.9" y="146.6">CRYSTAL_A</text>
<text x="154.2" y="148.7">2X1.6_CR</text>
<text x="154.2" y="145.2">U$1</text>
<text x="159.4" y="148.7">YSTAL</text>
<text x="162.9" y="146.6">CRYSTAL_B</text>
<text x="273.3" y="152.7" transform="rotate(-90 273.3 152.7)">R4</text>
<text x="273" y="161" transform="rotate(-90 273 161)">33R</text>
</g>
</svg>
